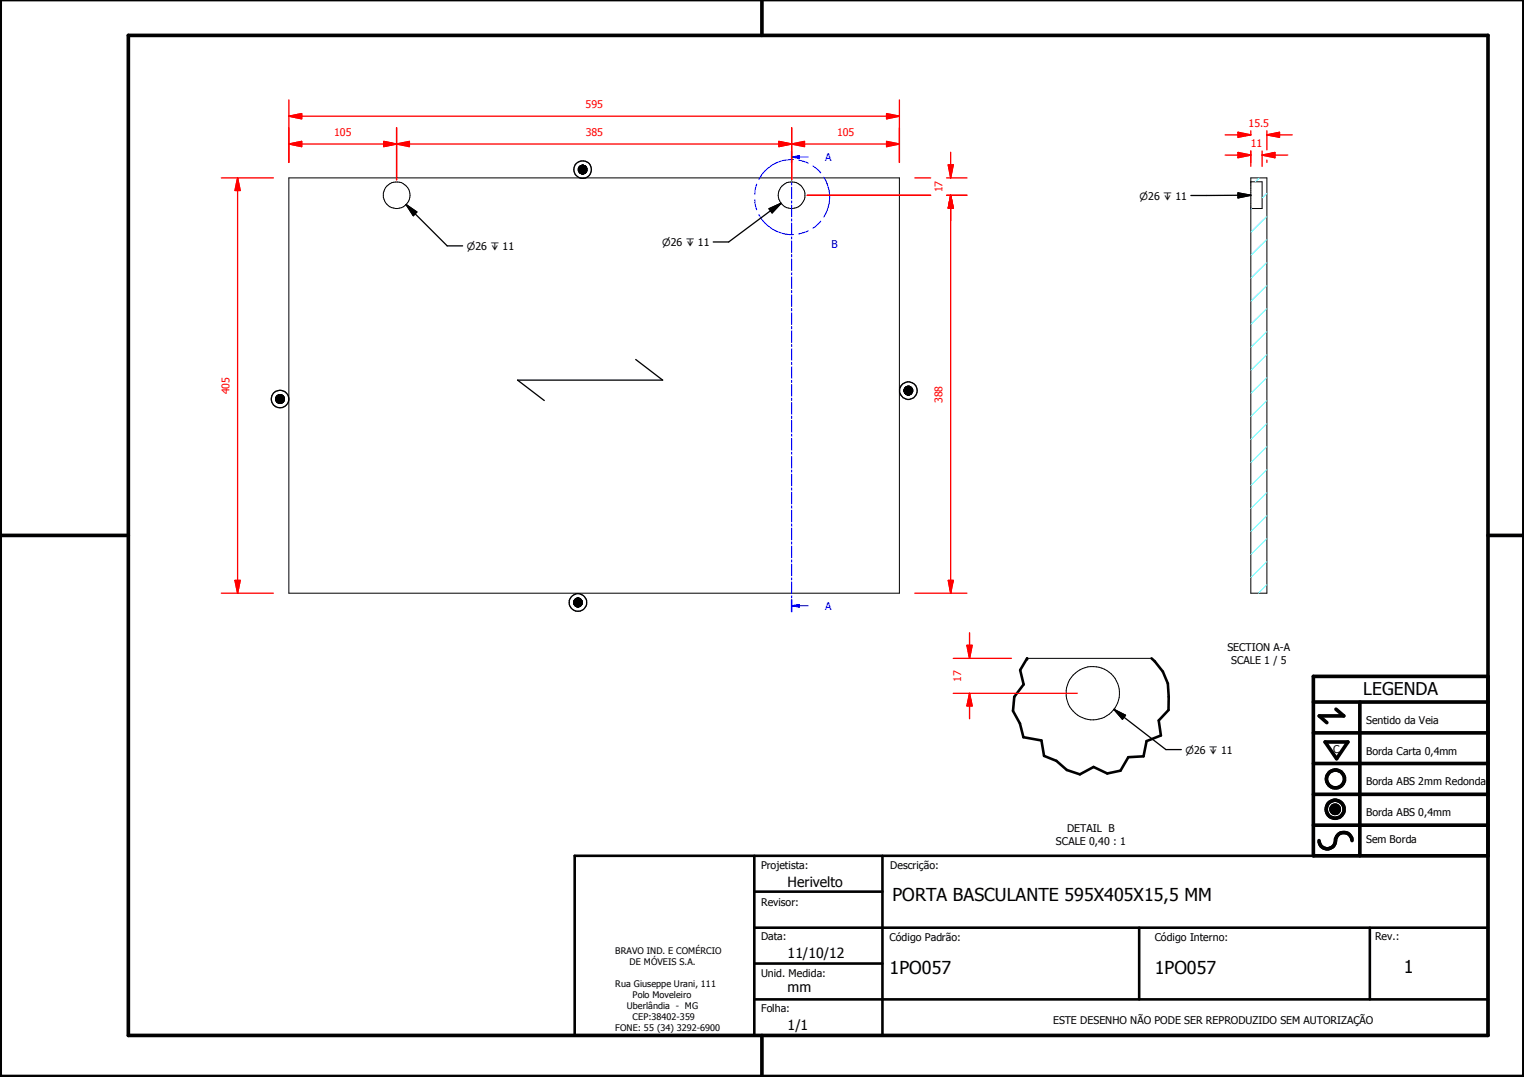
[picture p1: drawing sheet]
<svg xmlns="http://www.w3.org/2000/svg" width="297mm" height="210mm" viewBox="0 0 297 210" stroke-linecap="round" stroke-linejoin="round" font-family="sans-serif">
<g fill="none" stroke="#000" stroke-width=".19">
<path d="M56.3 34.7h119v80.9h-119zM112.7 32.9h1.7v.2zM112.7 32.9l1.7 .2h-1.7zM112.7 33.1h1.7zM112.7 33.1l1.7 .1zM112.7 33.2l1.7 .1zM112.7 32.9h1.7zM112.8 33.3h1.6zM112.8 33.3l1.5 .1zM112.8 32.8l1.6 .1zM112.8 33.4h1.5zM112.8 33.4l1.5 .1z"/>
<path d="M112.8 32.7l1.6 .1h-1.6zM112.8 32.7h1.5l.1 .1zM112.8 32.6l1.5 .1zM112.9 33.5h1.4zM112.9 33.5l1.3 .1zM112.9 32.6h1.4zM112.9 33.6h1.3zM112.9 33.6l1.2 .1zM112.9 32.5l1.4 .1zM113 33.7h1.1zM113 32.4l1.2 .1zM113 32.4h1.1z"/>
<path d="M113.1 33.7h1zM113.1 33.7l.9 .1zM113.1 32.4h1zM113.2 33.8h.8zM113.2 33.8h.7zM113.2 32.3l.9 .1h-1zM113.2 32.3l.9 .1zM113.2 32.3h.8zM113.2 33.8h.6zM113.2 32.3h.7zM113.3 33.8h.5zM113.3 33.8l.4 .1z"/>
<path d="M113.3 32.3h.6zM113.3 32.3h.5zM113.4 33.9h.3zM113.4 32.2l.4 .1zM113.4 32.2h.3zM113.5 33.9h.2zM113.5 32.2h.2zM243.8 35.4h2.2v5.2h-2.2M243.8 34.7h3.1v80.9h-3.1zM243.8 40.6h.1M53.8 77.7l1.6 .1zM53.8 77.8l1.6 .1z"/>
<path d="M53.8 77.9h1.6zM53.8 77.9l1.6 .1zM53.8 78h1.6zM53.8 78l1.5 .1zM53.8 77.6l1.6 .1zM53.8 77.5l1.6 .1zM53.8 78.1l1.5 .1zM53.8 77.4l1.6 .1zM53.8 78.2h1.5zM53.8 78.2l1.5 .1zM53.8 77.3l1.5 .1zM53.9 78.3h1.4z"/>
<path d="M53.9 78.3l1.3 .1zM53.9 77.3h1.4zM53.9 78.4h1.3zM53.9 77.2l1.4 .1zM54 78.4h1.2zM54 78.4h1.1zM54 77.1l1.2 .1h-1.3zM54 77.1l1.2 .1zM54 77.1h1.2zM54.1 78.4h1zM54.1 78.4l.9 .1zM54.1 77.1h1.1z"/>
<path d="M54.1 78.5h.9zM54.1 78.5h.8zM54.1 77l1 .1zM54.1 77h.9zM54.3 78.5h.6zM54.3 78.5l.5 .1zM54.3 77h.7zM54.3 78.6h.5zM54.3 77h.6zM54.3 77h.5zM54.4 78.6h.4zM54.4 78.6h.3z"/>
<path d="M54.4 77h.4zM54.5 78.6h.2zM54.5 76.9l.3 .1zM54.5 76.9h.2zM176.2 76h1.7v.2zM176.2 76l1.7 .2h-1.7zM176.2 76.2h1.7zM176.2 76.2h1.7v.1zM176.2 76.2l1.7 .1h-1.7zM176.2 76.3h1.7zM176.2 76.3l1.6 .1zM176.2 76.4l1.6 .1z"/>
<path d="M176.2 75.9l1.7 .1zM176.2 75.9h1.7zM176.3 76.5h1.5zM176.3 75.8l1.5 .1h-1.6zM176.3 75.8h1.5v.1zM176.3 76.5l1.4 .1zM176.3 75.7l1.5 .1zM176.4 76.6h1.3zM176.4 76.6l1.3 .1zM176.4 75.6l1.4 .1zM176.4 76.7h1.3zM176.4 76.7l1.2 .1z"/>
<path d="M176.4 75.6h1.3h-1.3zM176.4 75.6h1.3zM176.5 76.8h1.1zM176.5 76.8h1zM176.5 75.5l1.2 .1zM176.6 76.8h.9zM176.6 76.8l.9 .1zM176.6 75.4l1 .1h-1.1zM176.6 75.4l1 .1zM176.6 76.9h.9zM176.6 76.9h.8zM176.6 75.4h.9z"/>
<path d="M176.7 76.9h.7zM176.7 76.9h.6zM176.7 75.4h.8zM176.7 75.4h.7zM176.8 76.9h.5zM176.8 76.9l.4 .1zM176.8 75.3l.6 .1zM176.8 75.3h.5zM176.9 77h.3zM176.9 77h.2zM176.9 75.3h.4zM176.9 75.3h.3z"/>
<path d="M176.9 75.3h.2zM111.8 117.3l1.7 .1zM111.8 117.4l1.7 .1zM111.8 117.5l1.7 .1zM111.8 117.6h1.7zM111.8 117.6l1.6 .1zM111.8 117.7l1.6 .1zM111.8 117.2l1.7 .1h-1.7zM111.8 117.2h1.7v.1zM111.8 117.2h1.7zM111.9 117.8h1.5zM111.9 117.8l1.5 .1z"/>
<path d="M111.9 117.1l1.5 .1zM111.9 117.9h1.5zM111.9 117.9h1.4zM111.9 117l1.5 .1zM112 117.9h1.3zM112 117.9l1.3 .1zM112 116.9l1.4 .1zM112 118h1.3zM112 118l1.2 .1zM112 116.8l1.3 .1zM112 116.8h1.3zM112.1 118.1h1.1z"/>
<path d="M112.1 116.8h1.2zM112.2 118.1h1zM112.2 118.1l.9 .1zM112.2 116.7l1 .1h-1.1zM112.2 116.7l1 .1zM112.2 118.2h.9zM112.2 118.2h.8zM112.2 116.7h1zM112.2 116.7h.9zM112.3 118.2h.7zM112.3 118.2h.6zM112.3 116.7h.8z"/>
<path d="M112.3 116.7h.7zM112.4 118.2h.5zM112.4 118.2h.4zM112.4 116.6l.6 .1zM112.4 116.6h.5zM112.5 118.2h.3zM112.5 118.2h.2zM112.5 116.6h.4zM112.5 116.6h.3zM112.6 118.2h.1zM112.6 116.6h.2zM112.6 116.6h.1z"/>
<path d="M200.2 128.3h24.2M259.4 157.6l1.6 .1zM259.4 157.7l1.6 .1zM259.4 157.8l1.6 .1zM259.4 157.9h1.6v.1zM259.4 157.9l1.6 .1h-1.5zM259.4 157.6h1.6zM259.5 158h1.5zM259.5 158l1.4 .1zM259.5 157.5l1.5 .1zM259.5 158.1h1.4zM259.5 157.4l1.5 .1z"/>
<path d="M259.5 158.1l1.4 .1zM259.5 157.3l1.4 .1zM259.6 158.2h1.3zM259.6 158.2h1.2zM259.6 157.2l1.3 .1zM259.6 158.2l1.2 .1zM259.6 157.2h1.3zM259.7 158.3h1.1zM259.7 158.3l1 .1zM259.7 157.1l1.1 .1zM259.7 157.1h1.1zM259.8 158.4h.9z"/>
<path d="M259.8 158.4h.8zM259.8 157.1h1zM259.8 157.1h.9zM259.8 158.4l.8 .1zM259.8 157l.9 .1zM259.8 157h.8zM259.9 158.5h.7zM259.9 158.5h.6zM259.9 157h.7zM260 158.5h.5zM260 158.5h.4zM260 157h.6z"/>
<path d="M260.1 158.5h.3zM260.1 158.5h.2zM260.1 156.9l.4 .1zM260.1 156.9h.3zM260.1 156.9h.2z"/>
<circle cx="77.3" cy="38.1" r="2.6"/>
<circle cx="154.3" cy="38.1" r="2.6"/>
<circle cx="213" cy="135.1" r="5.2"/>
</g>
<path d="M200.2 128.3l-1.4 2.3 .7 2.8-1.8 2.4-.3 2.8 1.4 2.4 .7 2.7 3.5 .6 .5 3 2.4 1 2 1.8 2.6 .8 2.6-1.4 2.7 1.2 2.6-.5 1.5-2.6 3-.2 .6-3 2.8-1.1-.5-2.9 1.9-2 .1-2.6a8.9 8.9 0 0 0-3.4-7.5M112 166.8h178v35h-178zM147 173.8h25M147 166.8v35M172 166.8v35M147 194.8h143M147 180.8h143M147 187.8h25M222 180.8v14M267 180.8v14" fill="none" stroke="#000" stroke-width=".51"/>
<circle cx="200.2" cy="128.3" r=".25" fill="#000"/>
<g fill="#000">
<path d="M112.7 32.9h1.7zM112.8 32.8l1.6 .1zM112.8 32.7l1.6 .1h-1.6zM112.8 32.7h1.5l.1 .1zM112.8 32.6l1.5 .1zM112.9 32.6h1.4zM112.9 32.5l1.4 .1zM113 32.4l1.2 .1zM113 32.4h1.1zM113.1 32.4h1zM113.2 32.3l.9 .1h-1zM113.2 32.3l.9 .1z"/>
<path d="M113.2 32.3h.8zM113.2 32.3h.7zM113.3 32.3h.6zM113.3 32.3h.5zM113.4 32.2l.4 .1zM113.4 32.2h.3zM113.5 32.2h.2zM113.4 33.9h.3zM113.5 33.9h.2zM113.3 33.8l.4 .1zM113.2 33.8h.6zM113.3 33.8h.5z"/>
<path d="M113.2 33.8h.7zM113.1 33.7l.9 .1zM113.2 33.8h.8zM113 33.7h1.1zM113.1 33.7h1zM112.9 33.6l1.2 .1zM112.9 33.5l1.3 .1zM112.9 33.6h1.3zM112.8 33.4l1.5 .1zM112.9 33.5h1.4zM112.8 33.4h1.5zM112.8 33.3l1.5 .1z"/>
<path d="M112.7 32.9h1.7v.2zM112.7 32.9l1.7 .2h-1.7zM112.7 33.1h1.7zM112.7 33.1l1.7 .1zM112.7 33.2l1.7 .1zM112.8 33.3h1.6zM53.8 77.6l1.6 .1zM53.8 77.5l1.6 .1zM53.8 77.4l1.6 .1zM53.8 77.3l1.5 .1zM53.9 77.3h1.4zM53.9 77.2l1.4 .1z"/>
<path d="M54 77.1l1.2 .1h-1.3zM54 77.1l1.2 .1zM54 77.1h1.2zM54.1 77.1h1.1zM54.1 77l1 .1zM54.1 77h.9zM54.3 77h.7zM54.3 77h.6zM54.3 77h.5zM54.4 77h.4zM54.5 76.9l.3 .1zM54.5 76.9h.2z"/>
<path d="M54.4 78.6h.3zM54.5 78.6h.2zM54.3 78.6h.5zM54.4 78.6h.4zM54.3 78.5l.5 .1zM54.1 78.5h.8zM54.3 78.5h.6zM54.1 78.4l.9 .1zM54.1 78.5h.9zM54 78.4h1.1zM54.1 78.4h1zM53.9 78.4h1.3z"/>
<path d="M54 78.4h1.2zM53.9 78.3l1.3 .1zM53.8 78.2l1.5 .1zM53.9 78.3h1.4zM53.8 78l1.5 .1zM53.8 78.1l1.5 .1zM53.8 78.2h1.5zM53.8 77.7l1.6 .1zM53.8 77.8l1.6 .1zM53.8 77.9h1.6zM53.8 77.9l1.6 .1zM53.8 78h1.6z"/>
<path d="M176.2 75.9l1.7 .1zM176.2 75.9h1.7zM176.3 75.8l1.5 .1h-1.6zM176.3 75.8h1.5v.1zM176.3 75.7l1.5 .1zM176.4 75.6l1.4 .1zM176.4 75.6h1.3h-1.3zM176.4 75.6h1.3zM176.5 75.5l1.2 .1zM176.6 75.4l1 .1h-1.1zM176.6 75.4l1 .1zM176.6 75.4h.9z"/>
<path d="M176.7 75.4h.8zM176.7 75.4h.7zM176.8 75.3l.6 .1zM176.8 75.3h.5zM176.9 75.3h.4zM176.9 75.3h.3zM176.9 75.3h.2zM176.9 77h.2zM176.8 76.9l.4 .1zM176.9 77h.3zM176.7 76.9h.6zM176.8 76.9h.5z"/>
<path d="M176.6 76.9h.8zM176.7 76.9h.7zM176.6 76.8l.9 .1zM176.6 76.9h.9zM176.5 76.8h1zM176.6 76.8h.9zM176.4 76.7l1.2 .1zM176.5 76.8h1.1zM176.4 76.6l1.3 .1zM176.4 76.7h1.3zM176.3 76.5l1.4 .1zM176.4 76.6h1.3z"/>
<path d="M176.3 76.5h1.5zM176.2 76.3l1.6 .1zM176.2 76.4l1.6 .1zM176.2 76h1.7v.2zM176.2 76l1.7 .2h-1.7zM176.2 76.2h1.7zM176.2 76.2h1.7v.1zM176.2 76.2l1.7 .1h-1.7zM176.2 76.3h1.7zM111.8 117.2l1.7 .1h-1.7zM111.8 117.2h1.7v.1zM111.8 117.2h1.7z"/>
<path d="M111.9 117.1l1.5 .1zM111.9 117l1.5 .1zM112 116.9l1.4 .1zM112 116.8l1.3 .1zM112 116.8h1.3zM112.1 116.8h1.2zM112.2 116.7l1 .1h-1.1zM112.2 116.7l1 .1zM112.2 116.7h1zM112.2 116.7h.9zM112.3 116.7h.8zM112.3 116.7h.7z"/>
<path d="M112.4 116.6l.6 .1zM112.4 116.6h.5zM112.5 116.6h.4zM112.5 116.6h.3zM112.6 116.6h.2zM112.6 116.6h.1zM112.5 118.2h.2zM112.6 118.2h.1zM112.4 118.2h.4zM112.5 118.2h.3zM112.3 118.2h.6zM112.4 118.2h.5z"/>
<path d="M112.2 118.2h.8zM112.3 118.2h.7zM112.2 118.1l.9 .1zM112.2 118.2h.9zM112.1 118.1h1.1zM112.2 118.1h1zM112 118l1.2 .1zM112 117.9l1.3 .1zM112 118h1.3zM111.9 117.9h1.4zM112 117.9h1.3zM111.9 117.8l1.5 .1z"/>
<path d="M111.9 117.9h1.5zM111.8 117.6l1.6 .1zM111.8 117.7l1.6 .1zM111.9 117.8h1.5zM111.8 117.3l1.7 .1zM111.8 117.4l1.7 .1zM111.8 117.5l1.7 .1zM111.8 117.6h1.7zM259.4 157.6h1.6zM259.5 157.5l1.5 .1zM259.5 157.4l1.5 .1zM259.5 157.3l1.4 .1z"/>
<path d="M259.6 157.2l1.3 .1zM259.6 157.2h1.3zM259.7 157.1l1.1 .1zM259.7 157.1h1.1zM259.8 157.1h1zM259.8 157.1h.9zM259.8 157l.9 .1zM259.8 157h.8zM259.9 157h.7zM260 157h.6zM260.1 156.9l.4 .1zM260.1 156.9h.3z"/>
<path d="M260.1 156.9h.2zM260.1 158.5h.2zM260 158.5h.4zM260.1 158.5h.3zM259.9 158.5h.6zM260 158.5h.5zM259.8 158.4l.8 .1zM259.9 158.5h.7zM259.8 158.4h.8zM259.7 158.3l1 .1zM259.8 158.4h.9zM259.6 158.2l1.2 .1z"/>
<path d="M259.7 158.3h1.1zM259.6 158.2h1.2zM259.5 158.1l1.4 .1zM259.6 158.2h1.3zM259.5 158l1.4 .1zM259.5 158.1h1.4zM259.4 157.9l1.6 .1h-1.5zM259.5 158h1.5zM259.4 157.6l1.6 .1zM259.4 157.7l1.6 .1zM259.4 157.8l1.6 .1zM259.4 157.9h1.6v.1z"/>
</g>
<g fill="none" stroke="#000" stroke-width=".71">
<path d="M148.5 0v6.9M297 -.1v209.9h-297v-209.9M25 6.9h265v194.9h-265zM0 104.4h25M290 104.4h7M256 136.8h34M260.4 138.2l1.5 1.3h-4.8l1.5 1.3M265 136.8v30M290 131.8h-34v35h34M256 154.8h34M256 148.8h34M256 142.8h34"/>
<path d="M258.3 144.6h4.4l-2.2 3.3zM256 160.8h34M257.1 163.8a1.62 1.62 0 0 0 1.8 1.6 1.62 1.62 0 0 0 1.4-1.9 1.63 1.63 0 0 1 1.7-1.2 1.63 1.63 0 0 1 1.5 1.5M148.5 201.8v8"/>
<circle cx="260.2" cy="157.7" r="1.76"/>
<circle cx="260.2" cy="157.7" r=".82"/>
<circle cx="260.3" cy="151.8" r="1.76"/>
</g>
<g fill="none" stroke="#00f" stroke-width=".19">
<path d="M154.3 29.5v2.2M154.3 32.1v.5M154.3 32.9v2.4M154.3 35.6v.5M154.3 36.4v2.3M154.3 39.1v.5M154.3 40v2.2M154.3 30.6h1.5M154.3 42.6v.5M154.3 43.5v2.3M154.3 46.1v.5M154.3 46.9v2.3"/>
<path d="M154.3 49.6v.5M154.3 50.5v2.2M154.3 53.1v.5M154.3 53.9v2.4M154.3 56.6v.5M154.3 57.4v2.3M154.3 60.1v.5M154.3 61v2.2M154.3 63.6v.5M154.3 64.4v2.4M154.3 67.1v.5M154.3 67.9v2.3"/>
<path d="M154.3 70.6v.5M154.3 71.5v2.2M154.3 74.1v.4M154.3 74.9v2.3M154.3 77.6v.5M154.3 78.4v2.3M154.3 81.1v.5M154.3 81.9v2.3M154.3 84.6v.4M154.3 85.4v2.4M154.3 88.1v.5M154.3 88.9v2.3"/>
<path d="M154.3 91.6v.4M154.3 92.4v2.3M154.3 95.1v.4M154.3 95.9v2.3M154.3 98.6v.5M154.3 99.4v2.3M154.3 102.1v.5M154.3 102.9v2.3M154.3 105.6v.4M154.3 106.4v2.3M154.3 109.1v.5M154.3 109.9v2.3"/>
<path d="M154.3 112.6v.4M154.3 113.4v2.3M154.3 116.1v.4M154.3 116.9v2.3"/>
</g>
<path d="M154.3 29.5v2.2M154.3 116.9v2.3" fill="none" stroke="#00f" stroke-width=".3"/>
<path d="M154.3 30.6l1.5-.2v.5z" fill="#00f"/>
<path d="M154.3 30.6l1.5-.2v.5zM155.8 30.6h1.7M154.3 118.1h1.5" fill="none" stroke="#00f" stroke-width=".19"/>
<path d="M154.3 118.1l1.5-.3v.5z" fill="#00f"/>
<path d="M147.1 38.9l.4 2M147.5 35.9l-.4 2M154.6 31.1a7.1 7.1 0 0 0-6.7 3.9M155.7 31.2l1.9 .6M158.5 32.3l1.5 1.4M160.6 34.5a7.1 7.1 0 0 1 0 7.8M147.9 41.8a7.4 7.4 0 0 0 6.7 3.9M157.6 45l-1.9 .6M160 43.1l-1.5 1.3M154.3 118.1l1.5-.3v.5zM155.8 118.1h1.7" fill="none" stroke="#00f" stroke-width=".19"/>
<g fill="none" stroke="#0ff" stroke-width=".19">
<path d="M245.4 34.7l-.8 .7M246.9 37.7l-.9 .9M243.9 40.6l-.1 .2M246.9 55.6l-3.1 3.1M246.9 51.1l-3.1 3.1M246.9 46.7l-3.1 3M246.9 42.2l-3.1 3.1M246.9 78.1l-3.1 3.1M246.9 73.6l-3.1 3.1M246.9 69.1l-3.1 3.1M246.9 64.6l-3.1 3.1M246.9 60.1l-3.1 3.1"/>
<path d="M246.9 96l-3.1 3.1M246.9 91.5l-3.1 3.1M246.9 87l-3.1 3.2M246.9 82.5l-3.1 3.1M246.9 114l-1.6 1.6M246.9 109.5l-3.1 3.1M246.9 105l-3.1 3.1M246.9 100.5l-3.1 3.1"/>
</g>
<path d="M46.3 113.1v2.5" fill="none" stroke="#f00" stroke-width=".25"/>
<path d="M45.8 113.1h1l-.5 2.5z" fill="#f00"/>
<path d="M46.3 34.7v2.4M45.8 113.1h1l-.5 2.5z" fill="none" stroke="#f00" stroke-width=".25"/>
<path d="M46.3 34.7l.5 2.4h-1z" fill="#f00"/>
<path d="M43.1 34.7h10.2M46.3 34.7l.5 2.4h-1zM46.3 37.1v76M56.3 28.1h2.5M43.1 115.6h10.2" fill="none" stroke="#f00" stroke-width=".25"/>
<path d="M56.3 28.1l2.5-.5v1z" fill="#f00"/>
<path d="M56.3 28.1l2.5-.5v1zM74.8 28.1h2.5" fill="none" stroke="#f00" stroke-width=".25"/>
<path d="M74.8 27.6l2.5 .5-2.5 .5z" fill="#f00"/>
<path d="M56.3 24.9v6.8M58.8 28.1h16M74.8 27.6l2.5 .5-2.5 .5zM77.3 28.1h2.5M77.3 24.9v10.2" fill="none" stroke="#f00" stroke-width=".25"/>
<path d="M77.3 28.1l2.5-.5v1z" fill="#f00"/>
<path d="M77.3 28.1l2.5-.5v1zM151.8 28.1h2.5" fill="none" stroke="#f00" stroke-width=".25"/>
<path d="M151.8 27.6l2.5 .5-2.5 .5z" fill="#f00"/>
<path d="M77.3 24.9v10.2M79.8 28.1h72M151.8 27.6l2.5 .5-2.5 .5zM154.3 28.1h2.5M154.3 24.9v10.2" fill="none" stroke="#f00" stroke-width=".25"/>
<path d="M154.3 28.1l2.5-.5v1z" fill="#f00"/>
<path d="M154.3 28.1l2.5-.5v1zM172.8 28.1h2.5" fill="none" stroke="#f00" stroke-width=".25"/>
<path d="M172.8 27.6l2.5 .5-2.5 .5z" fill="#f00"/>
<path d="M56.3 22.6h2.5M154.3 24.9v10.2M156.8 28.1h16M172.8 27.6l2.5 .5-2.5 .5zM175.3 24.9v6.8" fill="none" stroke="#f00" stroke-width=".25"/>
<path d="M56.3 22.6l2.5-.5v1.1z" fill="#f00"/>
<path d="M56.3 22.6l2.5-.5v1.1zM172.8 22.6h2.5" fill="none" stroke="#f00" stroke-width=".25"/>
<path d="M172.8 22.1l2.5 .5-2.5 .6z" fill="#f00"/>
<path d="M56.3 19.5v12.2M175.3 19.5v12.2M58.8 22.6h114M172.8 22.1l2.5 .5-2.5 .6zM185.3 113.1v2.5" fill="none" stroke="#f00" stroke-width=".25"/>
<path d="M184.8 113.1h1l-.5 2.5z" fill="#f00"/>
<path d="M185.3 38.1v2.5M184.8 113.1h1l-.5 2.5z" fill="none" stroke="#f00" stroke-width=".25"/>
<path d="M185.3 38.1l.5 2.5h-1z" fill="#f00"/>
<path d="M157.3 38.1h24.1M184.5 38.1h4M185.3 38.1l.5 2.5h-1zM185.3 38.1v75M178.3 115.6h10.2" fill="none" stroke="#f00" stroke-width=".25"/>
<path d="M185.3 38.1l.5 2.5h-1z" fill="#f00"/>
<path d="M185.3 38.1l.5 2.5h-1zM185.3 32.1v2.6" fill="none" stroke="#f00" stroke-width=".25"/>
<path d="M184.8 32.1h1l-.5 2.6z" fill="#f00"/>
<path d="M157.3 38.1h24.1M178.3 34.7h3.1M184.5 34.7h4M184.5 38.1h4M184.8 32.1h1l-.5 2.6zM185.3 29.7v2.4M241.3 30.2h2.5M185.3 40.6v2.5" fill="none" stroke="#f00" stroke-width=".25"/>
<path d="M241.3 29.7l2.5 .5-2.5 .5z" fill="#f00"/>
<path d="M241.3 29.7l2.5 .5-2.5 .5zM246 30.2h2.5" fill="none" stroke="#f00" stroke-width=".25"/>
<path d="M246 30.2l2.5-.5v1z" fill="#f00"/>
<path d="M238.8 30.2h2.5M243.8 29.4v3M246 30.2l2.5-.5v1zM246 29.4v3M246.9 26.3h2.5M248.5 30.2h2.5" fill="none" stroke="#f00" stroke-width=".25"/>
<path d="M246.9 26.3l2.5-.5v1z" fill="#f00"/>
<path d="M241.3 26.3h2.5M246.9 26.3l2.5-.5v1z" fill="none" stroke="#f00" stroke-width=".25"/>
<path d="M241.3 25.8l2.5 .5-2.5 .5z" fill="#f00"/>
<path d="M238.8 26.3h2.5M241.3 25.8l2.5 .5-2.5 .5zM243.6 26.3h.2M243.8 26.3l-2.5-.5v1l1.7-.4M243.8 25.5v.8M243.8 29.4v2.3M246.9 25.5v3.7M246.9 31.2v.5M249.4 26.3h2.5M189 125.8v2.5" fill="none" stroke="#f00" stroke-width=".25"/>
<g fill="none" stroke="#000" stroke-width=".25">
<path d="M79.2 39.9l2 1.4-.6 .7zM79.2 39.9l8 8h3M152.2 39.6l-10.2 7.6h-3M241.3 37.6l2.5 .5-2.5 .5zM243.8 38.1h-11.7M149.9 40.7l2.3-1.1-1.7 1.9zM123.9 70.1l5.3 4h-28.3l5.2 4"/>
<circle cx="113.5" cy="33.1" r="1.71"/>
<circle cx="113.6" cy="33.1" r=".85"/>
<circle cx="54.6" cy="77.8" r="1.71"/>
<circle cx="54.6" cy="77.8" r=".85"/>
<circle cx="177.1" cy="76.1" r=".86"/>
<circle cx="177.1" cy="76.1" r="1.69"/>
<circle cx="112.6" cy="117.4" r=".84"/>
<circle cx="112.7" cy="117.4" r="1.71"/>
</g>
<path d="M241.3 37.6l2.5 .5-2.5 .5zM79.2 39.9l2 1.4-.6 .7zM149.9 40.7l2.3-1.1-1.7 1.9z" fill="#000"/>
<path d="M188.5 125.8h1l-.5 2.5z" fill="#f00"/>
<path d="M188.5 125.8h1l-.5 2.5zM189 135.1v2.5" fill="none" stroke="#f00" stroke-width=".25"/>
<path d="M189 135.1l.5 2.5h-1z" fill="#f00"/>
<path d="M185.8 128.3h11.3M185.8 135.1h24.2M189 135.1l.5 2.5h-1zM189 123.3v2.5M189 137.6v2.5" fill="none" stroke="#f00" stroke-width=".25"/>
<path d="M217.1 138.3l2.3 1.1-.6 .8zM217.1 138.3l10.1 7.8h3" fill="none" stroke="#000" stroke-width=".25"/>
<path d="M217.1 138.3l2.3 1.1-.6 .8z" fill="#000"/>
<g font-size="3.5">
<text x="173.9" y="175.7">PORTA BASCULANTE 595X405X15,5 MM</text>
<text x="173.4" y="189.7">1PO057</text>
<text x="225.1" y="189.7">1PO057</text>
<text x="273.6" y="189.7">1</text>
</g>
<text font-size="3.4" x="265.7" y="135.4">LEGENDA</text>
<g font-size="2.7">
<text x="153.5" y="172.8">Herivelto</text>
<text x="153.5" y="186.6">11/10/12</text>
<text x="153.5" y="193.4">mm</text>
<text x="153.5" y="200.8">1/1</text>
</g>
<g font-size="2.1" fill="#f00">
<text x="114.1" y="21">595</text>
<text x="65.1" y="26.5">105</text>
<text x="114.2" y="26.5">385</text>
<text x="163.1" y="26.5">105</text>
<text x="243.4" y="24.7">15.5</text>
<text x="243.8" y="28.6">11</text>
<text x="183.7" y="37.5" transform="rotate(-90 183.7 37.5)">17</text>
<text x="44.7" y="76.8" transform="rotate(-90 44.7 76.8)">405</text>
<text x="183.7" y="78.6" transform="rotate(-90 183.7 78.6)">388</text>
<text x="187.4" y="132.8" transform="rotate(-90 187.4 132.8)">17</text>
</g>
<g font-size="2.1" fill="#00f">
<text x="160.8" y="31.4">A</text>
<text x="162" y="48.3">B</text>
<text x="160.8" y="118.8">A</text>
</g>
<g font-size="2.1">
<text x="239.2" y="126.9">SECTION A-A</text>
<text x="240" y="129.4">SCALE 1 / 5</text>
<text x="266.3" y="141.1">Sentido da Veia</text>
<text x="259.8" y="146.7">C</text>
<text x="266.3" y="147.2">Borda Carta 0,4mm</text>
<text x="266.3" y="153.1">Borda ABS 2mm Redonda</text>
<text x="266.3" y="159">Borda ABS 0,4mm</text>
<text x="205.8" y="164.6">SCALE 0,40 : 1</text>
<text x="208" y="162.1">DETAIL B</text>
<text x="266.3" y="164.4">Sem Borda</text>
<text x="148.4" y="169.3">Projetista:</text>
<text x="173.5" y="169.5">Descrição:</text>
<text x="148.4" y="176.6">Revisor:</text>
<text x="148.4" y="183.2">Data:</text>
<text x="173.4" y="183.3">Código Padrão:</text>
<text x="225.1" y="183.3">Código Interno:</text>
<text x="268" y="183.2">Rev.:</text>
<text x="148.4" y="190.5">Unid. Medida:</text>
<text x="148.4" y="197.2">Folha:</text>
<text x="205.3" y="199.5">ESTE DESENHO NÃO PODE SER REPRODUZIDO SEM AUTORIZAÇÃO</text>
</g>
<g font-size="1.9">
<text x="222.1" y="38.9">⌀26 ↧ 11</text>
<text x="129.1" y="47.9">⌀26 ↧ 11</text>
<text x="91" y="48.7">⌀26 ↧ 11</text>
<text x="231.1" y="146.9">⌀26 ↧ 11</text>
</g>
<g font-size="1.8">
<text x="119.9" y="186">BRAVO IND. E COMÉRCIO</text>
<text x="122.7" y="188.1">DE MÓVEIS S.A.</text>
<text x="119.9" y="192.4">Rua Giuseppe Urani, 111</text>
<text x="122.2" y="196.7">Uberlândia - MG</text>
<text x="123.3" y="194.6">Polo Moveleiro</text>
<text x="119.9" y="201">FONE: 55 (34) 3292-6900</text>
<text x="123.3" y="198.8">CEP:38402-359</text>
</g>
</svg>
